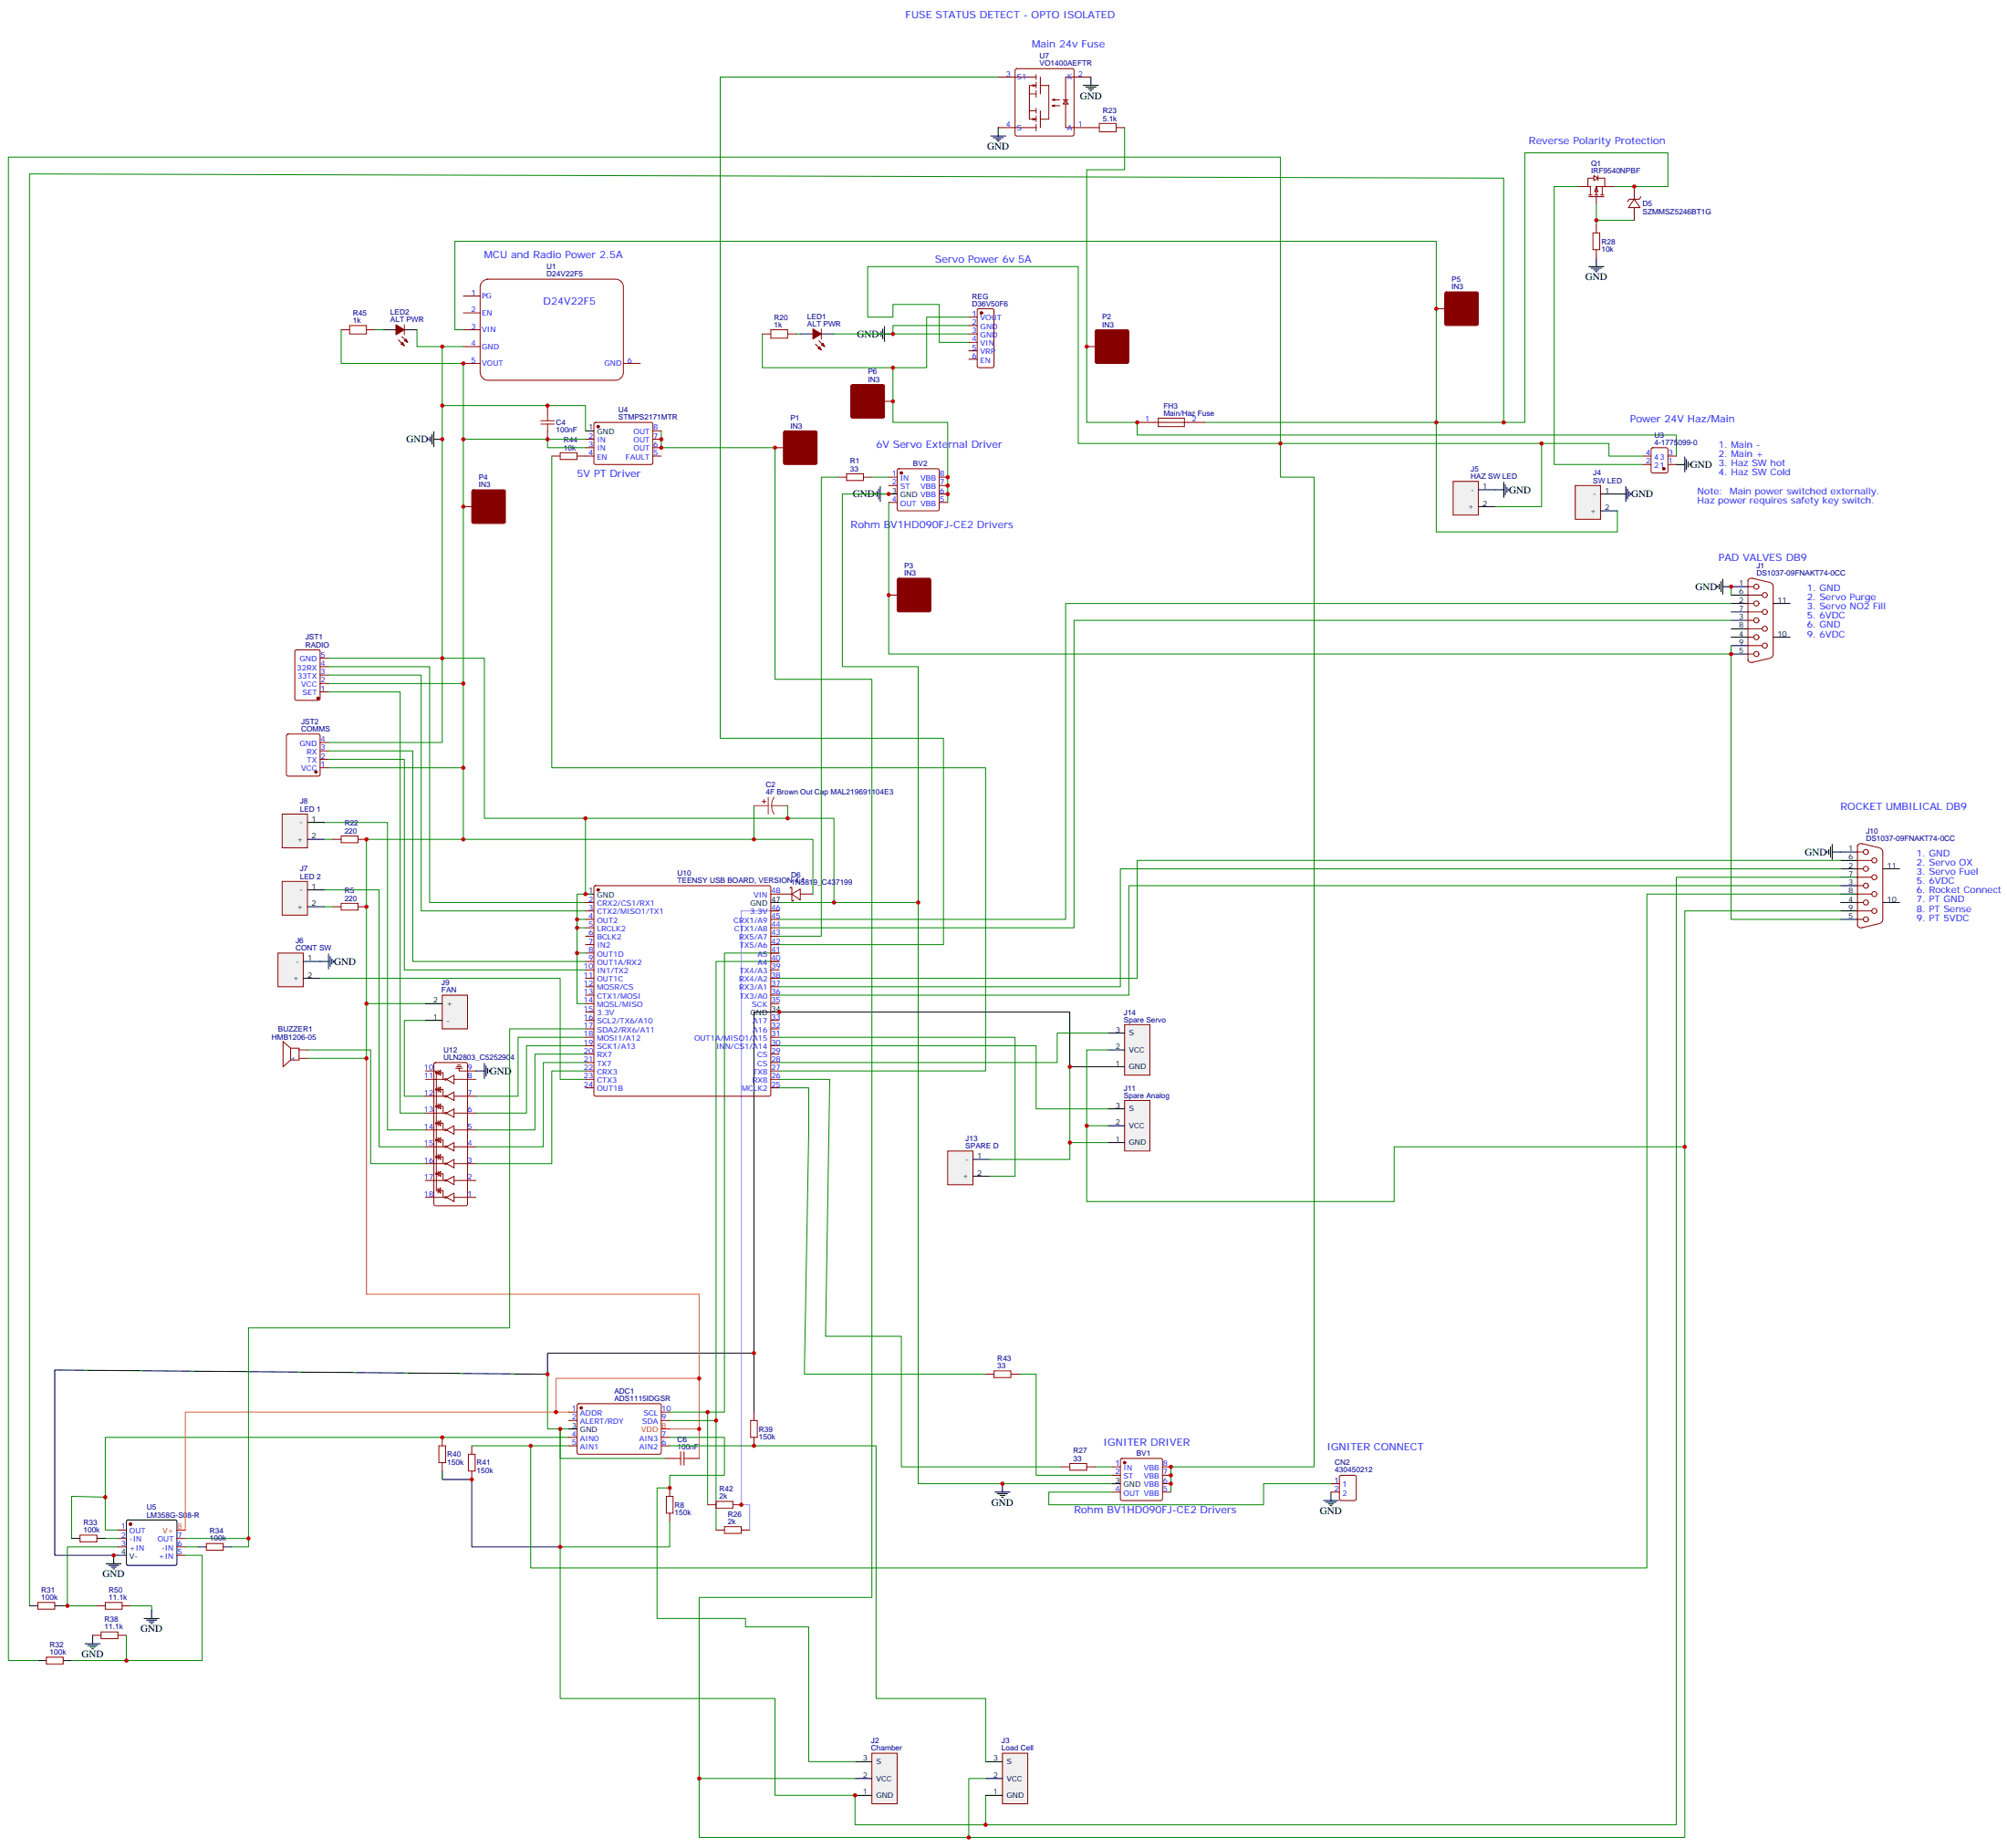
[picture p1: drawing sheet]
<svg xmlns="http://www.w3.org/2000/svg" width="840mm" height="774mm" viewBox="0 0 840 774" stroke-linecap="round" stroke-linejoin="round" font-family="sans-serif">
<g fill="none" stroke="#870000" stroke-width=".38">
<path d="M418 32.3h15.9M425.3 29l.5-.2h23.3l.5 .2 .2 .5v26.8l-.2 .5-.5 .2h-23.3l-.5-.3-.2-.4v-26.8zM431.1 39.3h2.8M432.5 35.5l1.4 .3h-2.8v14.1h2.8l-1.4-.3M433.9 31.2v2.1M433.9 34.4v2.5M433.9 37.9v2.8M433.9 35.8l-1.4 .4M435.7 32.3v7M435.7 35.8h3.5v14.1h-3.5M456.8 32.3h-10.5v21.1h10.5M418 53.4h15.9"/>
<path d="M431.1 46.4h2.8M433.9 45.3v2.1M433.9 48.5v2.5M433.9 52v2.9M433.9 49.9l-1.4 .4M435.7 46.4v7M441.7 43.9l-1.1 .4M441.7 41.5l-1.1 .3M443.8 44.3h-3.2l1.1 .3M443.8 41.8h-3.2l1.1 .4M445.2 41.8h2.1M446.3 41.8l1 1.8h-2.1z"/>
<path d="M684.4 78.1v5.3M684.4 83.4l2.5 3.6h-5zM684.4 87v5.3M687.2 82.4l-.7 1h-4.2l-.7 1.1M370.4 168.1h3.5M476.2 176.9h28.3M485.1 175.2h10.9v3.5h-10.9zM687.9 194.6h3.5M687.9 191h3.5M691.7 187.7l6.1-.2 .6 .4 .1 9.5-.5 .6-5.9 .1-.6-.5-.1-9.4zM698.5 194.6h3.5M698.5 191h3.5"/>
<path d="M194 212.2h3.6M372.2 249.2h3.5M732 249.2h6M732 252.8h2.5M732 245.7h2.5M732 259.8h2.5M732 256.3h6M732 243.2v33.2M733.8 242.2l7.4 1.7M733.9 242.3a1.31 1.31 0 0 0-1.9 1.1M741.3 244l1.1 .8 .2 .9v28.2l-.2 .9-1.1 .8M732 266.9h2.5"/>
<path d="M732 273.9h2.5M732 263.3h6M732 270.4h6M732 276.3a1.41 1.41 0 0 0 1.9 1.1M741.2 275.7l-7.4 1.8M121.7 439l-3.2-2.8v10.6l3.2-2.8M121.7 439v5M121.7 439h3.5v5h-3.5M125.2 439.7h3.6M125.2 443.3h3.6M465.7 614.4h3.5M465.7 617.9h3.5"/>
<path d="M469.4 611l.5-.2h16.2l.5 .2 .2 .5v16.3l-.2 .5-.5 .2h-16.2l-.5-.3-.2-.4v-16.3zM486.8 614.4h3.6M486.8 617.9h3.6M465.7 624.9h3.5M486.8 624.9h3.6M486.8 621.4h3.6M49.4 640.8h3.5M49.4 644.3h3.5M49.4 647.9h3.5M74.1 644.3h3.5M74.1 647.9h3.5M74.1 651.4h3.5"/>
<circle cx="735.5" cy="245.7" r="1.06"/>
<circle cx="735.5" cy="259.8" r="1.06"/>
<circle cx="735.5" cy="252.8" r="1.06"/>
<circle cx="739.1" cy="256.3" r="1.06"/>
<circle cx="739.1" cy="249.2" r="1.06"/>
<circle cx="735.5" cy="266.9" r="1.06"/>
<circle cx="735.5" cy="273.9" r="1.06"/>
<circle cx="739.1" cy="263.3" r="1.06"/>
<circle cx="739.1" cy="270.4" r="1.06"/>
</g>
<g fill="none" stroke="#008700" stroke-width=".38">
<path d="M471 53.4v17.7h-15.9v105.8h21.1v5.3h225.8v8.8M661.5 78.1h-10.6v116.5h37M675.6 78.1h22.9v-14.1h-60v112.9h-8.8v-102.3l-617.4-1.8v599.8M668.5 92.3h15.9M668.5 85.2v8.8M142.9 138.1v14.1h51.1v134.1h-56.4M157 138.1h3.5M174.6 138.1v7.1h19.4M194 138.1h-3.5v-37h411v121.7h75.8v-8.8M319.3 139.9v14.1h54.6v22.9h23v33.5M333.4 139.9h1.7M185.2 145.2v130.5h-47.6"/>
<path d="M504.5 176.9h125.2M536.2 185.7v14.1h14.1v414.6h-59.9v10.5M137.6 279.2h42.3v98.8h65.3M137.6 282.8h38.8v98.7h68.8M137.6 289.8h30v176.4h10.6M194 286.3v35.3h-56.4M137.6 314.5h35.3v88.2h72.3M137.6 318h31.7v88.2h75.9M137.6 311h47.6v-35.3h17.6v67h42.4M315.7 337.4v14.1h-162.2v91.8h-24.7M135.8 344.5h26.5v128.8h15.9M135.8 351.5h3.5"/>
<path d="M135.8 372.7h22.9v107.6h19.5M135.8 379.8h3.5M326.3 378h22.9v-35.3h-104v31.8h-3.5v45.8h3.5M349.2 378h35.3v243.4h81.2M241.7 385.1h3.5M241.7 388.6h3.5M241.7 399.2h3.5M326.3 399.2h-22.9v192.2h-7.1M134.1 409.8h100.5v42.3h10.6M326.3 402.7h-26.4v192.3M128.8 439.7h26.4v47.7h23M153.5 420.3h24.7"/>
<path d="M178.2 427.4h-8.9v31.7h8.9M245.2 438h-24.7v28.2h-21.2M245.2 434.4h-28.2v24.7h-17.7M245.2 448.6h-14.1v38.8h-31.8M245.2 445h-17.7v35.3h-28.2M245.2 441.5h-21.2v31.8h-24.7M326.3 452.1h21.2l-1.8 107.6h31.8v54.7h67M326.3 455.6h12.4v19.4l-1.8 100.6h75.8M229.3 575.6v22.9h8.8M426.9 575.6h7v42.3h31.8M234.6 598.5v12.3h44.1M280.5 591.4h15.8v38.8"/>
<path d="M280.5 595h19.4v45.8M238.1 602h-194v38.8h5.3M280.5 602h22.9v15.9h-22.9v5.3h-5.3v54.7h7M458.6 614.4h7.1M44.1 627.1l-14.1-.4v17.6M280.5 637.3v10.6h-45.9M44.1 644.3h5.3M49.4 647.9h-21.2v24.7h-1.7M28.2 672.6h12.4M54.7 672.6h8.8v1.7"/>
</g>
<g fill="none" stroke="#000" stroke-width=".38">
<path d="M453.7 35.8h6.3M454.7 36.5h4.3M455.8 37.2h2.1M456.5 37.9h.7M456.8 32.3v3.5M665.3 111.7h6.4M666.4 112.4h4.2M667.5 113.1h2.1M668.2 113.8h.7M668.5 108.1v3.6M368.3 139.5v.7M369 138.8v2.1"/>
<path d="M369.7 137.8v4.2M370.4 139.9h3.5M370.4 136.7v6.4M702 194.6h3.6M705.6 191.4v6.3M706.3 192.4v4.3M707 193.5v2.1M707.7 194.2v.7M626.2 205.1h3.5M629.7 202v6.3M630.4 203v4.3M631.1 204.1v2.1"/>
<path d="M631.8 204.8v.7M677.3 206.9h3.6M680.9 203.7v6.4M681.6 204.8v4.2M682.3 205.8v2.2M683 206.6v.7M719.3 245.4v.7M720 244.7v2.1M720.7 243.6v4.2M721.4 245.7h10.6M721.4 242.5v6.4M725 252.8h7"/>
<path d="M725 259.8h7M725 249.2h7M725 256.3h7M742.6 252.8h7.1M725 266.9h7M725 273.9h7M725 263.3h7M725 270.4h7M742.6 266.9h7.1M765.2 356.5v.7M765.9 355.8v2.1M766.6 354.7v4.3"/>
<path d="M767.3 356.8h3.5M767.3 353.7v6.3M137.6 399.5v6.4M134.1 402.7h3.5M138.3 400.6v4.2M139 401.6v2.2M139.7 402.3v.7M199.3 448.6h3.5M202.8 445.4v6.3M203.6 446.4v4.3M204.3 447.5v2.1M205 448.2v.7"/>
<path d="M463.9 446.8h-15.9v-22.9h-132.3v142.8M315.7 591.4v-24.7h-86.4v8.9l-206.4-1.8v77.6h30M185.2 616.1v3.6h12.4v28.2h37M53.2 636.8l.4-.2h19.8l.5 .2 .2 .5v17.6l-.3 .5-.4 .2h-19.8l-.5-.2-.2-.5v-17.6zM465.7 621.4h3.5M44.4 654.9h6.4M45.5 655.6h4.2M46.6 656.3h2.1M47.3 657h.7M47.6 651.4v3.5M60.3 677.9h6.4M61.4 678.6h4.2"/>
<path d="M62.4 679.3h2.2M63.1 680h.8M63.5 674.3v3.6"/>
</g>
<g fill="#870000" stroke="#870000" stroke-width=".38">
<path d="M375.9 242.4l.5-.2h12.7l.5 .2 .2 .5v12.7l-.2 .5-.5 .2h-12.7l-.5-.2-.2-.5v-12.7z"/>
<path d="M197.8 205.3l.5-.2h12.7l.5 .2 .2 .5v12.7l-.3 .5-.4 .3h-12.7l-.5-.3-.2-.5v-12.7z"/>
<path d="M356.5 161.2l.5-.2h12.7l.5 .2 .2 .5v12.7l-.2 .5-.5 .3h-12.7l-.5-.3-.2-.5v-12.7z"/>
<circle cx="471" cy="612.6" r=".53"/>
<circle cx="54.7" cy="638.4" r=".53"/>
<circle cx="696.7" cy="196.3" r=".53"/>
</g>
<path d="M232.8 591.4h-155.2v49.4M238.1 591.4h-5.3v-14.1h60v21.2h-12.3" fill="none" stroke="#f60" stroke-width=".38"/>
<path d="M74.1 640.8h3.5" fill="none" stroke="#f00" stroke-width=".38"/>
<path d="M292.8 598.5v12.3" fill="none" stroke="#f90" stroke-width=".38"/>
<path d="M315.7 337.4h6M321.7 333.9v7.1M323.1 337.4l.3 1.9 .8 1.7M323.1 337.4h6.7M324.2 333.9l-.8 1.7-.3 1.8" fill="none" stroke="#8c2424" stroke-width=".38"/>
<g fill="#8c2424" stroke="#8c2424" stroke-width=".38">
<path d="M320 335v1.4z"/>
<path d="M319.3 335.7h1.4z"/>
</g>
<path d="M326.3 381.5h-15.9v248.7h3.6v10.6" fill="none" stroke="#f0f" stroke-width=".38"/>
<path d="M365.1 734.3h10.6v21.2h-10.6z" fill="#f0f0f0" stroke="#870000" stroke-width=".38"/>
<path d="M358.1 737.8h7M358.1 751.9h7M358.1 744.9h7" fill="none" stroke="#000" stroke-width=".38"/>
<path d="M234.6 598.5v112.9h90v40.5h33.5v12.4h54.6v-12.4M282.2 677.9h30v3.5h26.5v56.4h19.4" fill="none" stroke="#008700" stroke-width=".38"/>
<path d="M659.7 203.4h10.6v14.1h-10.6z" fill="#f0f0f0" stroke="#870000" stroke-width=".38"/>
<path d="M670.3 206.9h7M670.3 214h7" fill="none" stroke="#000" stroke-width=".38"/>
<path d="M608.5 201.6h10.6v14.1h-10.6z" fill="#f0f0f0" stroke="#870000" stroke-width=".38"/>
<path d="M619.1 205.1h7.1M619.1 212.2h7.1" fill="none" stroke="#000" stroke-width=".38"/>
<path d="M116.4 399.2h10.6v14.1h-10.6z" fill="#f0f0f0" stroke="#870000" stroke-width=".38"/>
<path d="M127 402.7h7.1M127 409.8h7.1" fill="none" stroke="#000" stroke-width=".38"/>
<path d="M118.2 369.2h10.6v14.1h-10.6z" fill="#f0f0f0" stroke="#870000" stroke-width=".38"/>
<path d="M128.8 372.7h7M128.8 379.8h7" fill="none" stroke="#000" stroke-width=".38"/>
<path d="M118.2 341h10.6v14.1h-10.6z" fill="#f0f0f0" stroke="#870000" stroke-width=".38"/>
<path d="M128.8 344.5h7M128.8 351.5h7" fill="none" stroke="#000" stroke-width=".38"/>
<path d="M185.2 416.8h10.6v14.1h-10.6z" fill="#f0f0f0" stroke="#870000" stroke-width=".38"/>
<path d="M160.5 138.1h5.3M169.3 138.1h5.3M335.1 139.9h5.3M344 139.9h5.2M178.2 427.4h7M178.2 420.3h7M238.1 598.5h3.6" fill="none" stroke="#000" stroke-width=".38"/>
<g fill="none" stroke="#870000" stroke-width=".38">
<path d="M169.3 136v4.2M344 137.8v4.2M166.9 142.3l2.4 2.5M168.3 140.9l2.4 2.5M341.5 144.1l2.5 2.5M342.9 142.7l2.5 2.5M123.7 272.4l.5-.2h9.1l.7 .4 .1 20-.5 .7h-9.4l-.7-.4v-20zM134.1 279.2h3.5M134.1 275.7h3.5M134.1 289.8h3.5M134.1 286.3h3.5M134.1 282.8h3.5"/>
<path d="M120.2 307.7l.4-.3h12.7l.5 .3 .3 .5v16.2l-.3 .5-.5 .2h-12.7l-.4-.2-.3-.5v-16.2zM134.1 318h3.5M134.1 314.5h3.5M134.1 311h3.5M134.1 321.6h3.5M326.3 374.5h5.3M330.9 372v-.3h.7v5.6h.7v-.4M331.6 374.5l3.5-2.1v4.5zM335.1 374.5h5.3M178.2 448.6h4.5v50.1h2.9v2.8M178.2 452.1h8.1M178.2 459.1h8.1"/>
<path d="M181.9 445.2l.5-.2h12.7l.6 .5 .1 58.8-.7 .7h-12.7l-.7-.7v-58.6zM182.7 449.3h2.9v2.8M182.7 456.3h2.9v2.8M183.4 449.3l1.1-1.1v2.1zM183.4 456.3l1.1-1v2.1zM183.4 448.2v2.1M183.4 455.3v2.1M187 452.1l3.1-1.8v3.5zM187 459.1l3.1-1.7v3.5zM190.1 452.1h9.2M190.1 459.1h9.2M190.9 447.5h2.8"/>
<path d="M191.2 446.8h2.1M191.6 446.1h1.4M192.3 447.5v1.1h7M178.2 473.3h8.1M178.2 466.2h8.1M182.7 463.4h2.9v2.8M182.7 470.4h2.9v2.9M182.7 477.5h2.9v2.8M183.4 463.4l1.1-1.1v2.1zM183.4 470.4l1.1-1v2.1zM183.4 477.5l1.1-1.1v2.1zM183.4 462.3v2.1"/>
<path d="M183.4 469.4v2.1M183.4 476.4v2.1M187 466.2l3.1-1.8v3.6zM187 473.3l3.1-1.8v3.5zM190.1 473.3h9.2M190.1 466.2h9.2M178.2 494.4h8.1M178.2 487.4h8.1M178.2 480.3h8.1M182.7 484.5h2.9v2.9M182.7 491.6h2.9v2.8M183.4 484.5l1.1-1v2.1z"/>
<path d="M183.4 491.6l1.1-1.1v2.2zM183.4 498.7l1.1-1.1v2.1zM183.4 483.5v2.1M183.4 490.5v2.2M183.4 497.6v2.1M187 494.4l3.1-1.7v3.5zM187 480.3l3.1-1.8v3.6zM187 487.4l3.1-1.8v3.5zM190.1 494.4h9.2M190.1 487.4h9.2M190.1 480.3h9.2M178.2 501.5h8.1"/>
<path d="M187 501.5l3.1-1.8v3.5zM190.1 501.5h9.2M238.1 591.4h3.6M238.1 595h3.6M241.9 588.1l.5-.2 34.1 .1 .4 .6v20l-.7 .5-34.1-.1-.4-.6v-19.8zM276.9 591.4h3.6M276.9 595h3.6M238.1 602h3.6M238.1 605.5h3.6M276.9 602h3.6M276.9 605.5h3.6"/>
<circle cx="182.7" cy="449.3" r=".35"/>
<circle cx="182.7" cy="456.3" r=".35"/>
<circle cx="186.6" cy="459.1" r=".35"/>
<circle cx="186.6" cy="452.1" r=".35"/>
<circle cx="182.7" cy="477.5" r=".35"/>
<circle cx="182.7" cy="463.4" r=".35"/>
<circle cx="182.7" cy="470.4" r=".35"/>
<circle cx="186.6" cy="466.2" r=".35"/>
<circle cx="186.6" cy="473.3" r=".35"/>
<circle cx="182.7" cy="484.5" r=".35"/>
<circle cx="182.7" cy="491.6" r=".35"/>
<circle cx="186.6" cy="480.3" r=".35"/>
<circle cx="186.6" cy="494.4" r=".35"/>
<circle cx="186.6" cy="487.4" r=".35"/>
<circle cx="186.6" cy="501.5" r=".35"/>
</g>
<g fill="#870000" stroke="#870000" stroke-width=".38">
<path d="M165.8 136l3.5 2.1-3.5 2.1z"/>
<path d="M170 142l.7 1.4-1.4-.7z"/>
<path d="M167.9 144.1l.7-.7 .7 1.4z"/>
<path d="M340.4 137.8l3.6 2.1-3.6 2.1z"/>
<path d="M344 144.5l.7-.7 .7 1.4z"/>
<path d="M342.5 145.9l.8-.7 .7 1.4z"/>
<circle cx="132.3" cy="323.3" r=".53"/>
<circle cx="133.2" cy="292.5" r=".53"/>
<circle cx="243.4" cy="589.7" r=".53"/>
</g>
<path d="M153.5 443.3v98.7h139.3v35.3" fill="none" stroke="#f60" stroke-width=".38"/>
<path d="M276.9 598.5h3.6" fill="none" stroke="#f00" stroke-width=".38"/>
<path d="M668.5 78.1l.7 2.2h-1.4z" fill="#fff" stroke="#870000" stroke-width=".38"/>
<g fill="none" stroke="#870000" stroke-width=".38">
<path d="M456.8 53.4h3.6M467.4 53.4h3.6M661.5 78.1h3.5M667.5 73.6l1.7 1-1.7 1.1zM667.5 74.6h-2.5v3.5h1v3.6M669.2 74.6h2.8v3.5M669.2 73.6v2.1M671 78.1v3.6M672 78.1h-3.5v3.6M672 78.1h3.6M665.3 82.4h6.4M665.3 81.7h1.4"/>
<path d="M667.8 81.7h1.4M668.5 82.4v2.8M668.5 94v3.5M670.3 81.7h1.4M668.5 104.6v3.5M142.9 138.1h3.5M153.5 138.1h3.5M319.3 139.9h3.5M329.8 139.9h3.6M351 199.8h3.5M361.6 199.8h3.5M372.2 199.8h3.5"/>
<path d="M375.9 196.5l.5-.2h16.2l.5 .2 .2 .5v16.3l-.2 .5-.5 .2h-16.2l-.5-.3-.2-.4v-16.3zM393.3 199.8h3.6M372.2 203.4h3.5M372.2 210.4h3.5M393.3 203.4h3.6M393.3 210.4h3.6M393.3 206.9h3.6M139.3 351.5h3.6M149.9 351.5h3.6M777.9 356.8h2.4M777.9 354.4v33.1M779.6 353.3l7.4 1.8"/>
<path d="M779.8 353.4a1.31 1.31 0 0 0-1.9 1.1M787.2 355.1l1 .9 .3 .8v28.3l-.3 .8-1 .9M139.3 379.8h3.6M149.9 379.8h3.6M245.2 378h3.5M248.9 371.2l.5-.3h72.7l.5 .3 .2 .5v86.7l-.2 .5-.5 .2h-72.7l-.5-.2-.2-.5v-86.7zM322.8 374.5h3.5M777.9 378h2.4M777.9 374.5h6M777.9 363.9h2.4M777.9 370.9h2.4M777.9 360.4h6"/>
<path d="M777.9 367.4h6M245.2 381.5h3.5M245.2 385.1h3.5M245.2 388.6h3.5M245.2 392.1h3.5M245.2 395.6h3.5M245.2 399.2h3.5M322.8 381.5h3.5M322.8 385.1h3.5M322.8 388.6h3.5M322.8 392.1h3.5M322.8 395.6h3.5"/>
<path d="M322.8 399.2h3.5M777.9 381.5h6M777.9 385.1h2.4M777.9 387.4a1.41 1.41 0 0 0 1.9 1.1M787 386.8l-7.4 1.8M245.2 402.7h3.5M245.2 406.2h3.5M245.2 409.8h3.5M245.2 413.3h3.5M245.2 416.8h3.5M322.8 402.7h3.5M322.8 406.2h3.5"/>
<path d="M322.8 409.8h3.5M322.8 413.3h3.5M322.8 416.8h3.5M245.2 420.3h3.5M245.2 423.9h3.5M245.2 427.4h3.5M245.2 430.9h3.5M245.2 434.4h3.5M245.2 438h3.5M322.8 420.3h3.5M322.8 427.4h3.5M322.8 430.9h3.5"/>
<path d="M322.8 434.4h3.5M322.8 438h3.5M245.2 441.5h3.5M245.2 445h3.5M245.2 448.6h3.5M245.2 452.1h3.5M245.2 455.6h3.5M322.8 441.5h3.5M322.8 445h3.5M322.8 448.6h3.5M322.8 452.1h3.5M322.8 455.6h3.5"/>
<path d="M412.7 575.6h3.6M423.3 575.6h3.6M315.7 591.4v3.6M185.2 602v3.5M185.2 612.6v3.5M197.6 605.5v3.6M197.6 616.1v3.6M278.7 610.8h3.5M289.3 610.8h3.5M315.7 602v3.5M444.5 614.4h3.5M455.1 614.4h3.5"/>
<path d="M561.2 618.1l6.1-.2 .6 .4 .1 9.5-.5 .6-5.9 .1-.6-.5-.1-9.4zM280.5 623.2v3.5M280.5 633.8v3.5M296.3 630.2h3.6M306.9 630.2h3.5M557.4 621.4h3.5M557.4 624.9h3.5M33.5 642.9h7.1v2.9h-7.1zM299.9 640.8h3.5M310.4 640.8h3.6M15.9 671.2h7v2.8h-7zM40.6 672.6h3.5"/>
<path d="M51.2 672.6h3.5"/>
<circle cx="781.4" cy="356.8" r="1.06"/>
<circle cx="781.4" cy="370.9" r="1.06"/>
<circle cx="781.4" cy="378" r="1.06"/>
<circle cx="781.4" cy="363.9" r="1.06"/>
<circle cx="784.9" cy="374.5" r="1.06"/>
<circle cx="784.9" cy="367.4" r="1.06"/>
<circle cx="784.9" cy="360.4" r="1.06"/>
<circle cx="781.4" cy="385.1" r="1.06"/>
<circle cx="784.9" cy="381.5" r="1.06"/>
</g>
<g fill="#870000" stroke="#870000" stroke-width=".38">
<circle cx="250.5" cy="372.7" r=".53"/>
<circle cx="377.5" cy="198.1" r=".53"/>
</g>
<g fill="none" stroke="#000" stroke-width=".38">
<path d="M414.9 57h6.3M415.9 57.7h4.3M417 58.4h2.1M417.7 59.1h.7M418 53.4v3.6M179.6 183.6v.7M180.3 182.9v2.1M181 181.9v4.2M181.7 184h3.5M181.7 180.8v6.3M372.2 206.9h3.5M770.8 356.8h7.1"/>
<path d="M245.2 374.5h3.5M322.8 378h3.5M770.8 374.5h7.1M770.8 378h7.1M770.8 363.9h7.1M770.8 370.9h7.1M770.8 360.4h7.1M770.8 367.4h7.1M788.5 378h7M788.5 363.9h7M770.8 385.1h7.1M770.8 381.5h7.1"/>
<path d="M322.8 423.9h3.5M416.6 624.9h6.4M417.7 625.7h4.2M418.7 626.4h2.2M419.5 627.1h.7M419.8 621.4v3.5M554.2 628.5h6.4M555.3 629.2h4.2M556.3 629.9h2.1M557 630.6h.7M557.4 624.9v3.6M30 644.3h3.5"/>
<path d="M40.6 644.3h3.5M12.3 672.6h3.6M22.9 672.6h3.6"/>
</g>
<path d="M349.2 139.9h24.7M405.7 143.4h-12.4v-15.9h-19.4v5.3h-10.5v-21.1h88.2v74h222.2v5.3h14.1M365.1 199.8h7.1M645.6 185.7v26.5h-19.4M194 321.6v29.9M329.8 337.4v5.3M315.7 351.5h24.7v23M557.4 621.4h-28.2v8.8h-90v-5.3h26.5" fill="none" stroke="#008700" stroke-width=".38"/>
<g fill="none" stroke="#a10000" stroke-width=".38">
<path d="M460.4 51.7h7v3.5h-7zM667.1 97.5h2.8v7.1h-2.8zM146.4 136.3h7.1v3.6h-7.1zM322.8 138.1h7v3.5h-7zM354.5 198.4h7.1v2.9h-7.1zM142.9 350.1h7v2.9h-7zM142.9 378.4h7v2.8h-7zM416.3 574.1h7v2.9h-7zM314.3 595h2.8v7h-2.8zM183.8 605.5h2.8v7.1h-2.8zM196.1 609.1h2.9v7h-2.9zM282.2 610.8h2.8"/>
<path d="M285 608v5.7M286.5 610.8h2.8M286.5 608v5.7M448 613h7.1v2.8h-7.1zM279 626.7h2.9v7.1h-2.9zM299.9 628.8h7v2.8h-7zM303.4 639.4h7v2.8h-7zM44.1 671.2h7.1v2.8h-7.1z"/>
</g>
<path d="M419.8 734.3h10.6v21.2h-10.6z" fill="#f0f0f0" stroke="#870000" stroke-width=".38"/>
<g fill="none" stroke="#000" stroke-width=".38">
<path d="M245.2 180.4h3.5M366.5 206.6v.7M367.2 205.8v2.2M367.9 204.8v4.2M368.7 206.9h3.5M368.7 203.7v6.4M82.9 647.9h3.5M93.5 647.9h3.5M15.9 695.5h3.5M26.5 695.5h3.5M35.6 688.4h6.4M36.7 689.2h4.2"/>
<path d="M37.7 689.9h2.2M38.5 690.6h.7M38.8 684.9v3.5M412.7 737.8h7.1M412.7 751.9h7.1M412.7 744.9h7.1"/>
</g>
<g fill="none" stroke="#008700" stroke-width=".38">
<path d="M418 32.3h-116.4v276.9h93.5v86.4h-68.8M185.2 169.9h60v10.5M194 184h51.2M229.3 184v3.5h15.9M231.1 191v130.6h181.6v127h-86.4M276.9 180.4v7.1h47.7v97h40.5v384.5h-72.3v75.9h65.3M351 199.8h-7v192.3h-17.7M536.2 185.7v-119.9h-532.7v629.7h12.4M372.2 210.4v63.5h352.8v-3.5M372.2 206.9h-19.4v72.3h31.7v98.8M725 252.8h-278.7v132.3h-120M725 259.8h-275.2v128.8h-123.5"/>
<path d="M725 245.7v3.5M725 273.9v111.2h45.8M770.8 374.5h-81.1v282.2h-467.5v-51.2M770.8 367.4h-68.8v396.9h-289.3M770.8 363.9h-301.6v49.4h-142.9M770.8 370.9h-298.1v45.9h-146.4M770.8 360.4h-294.6v49.4h-149.9M770.8 381.5h-65.2v388.1h-299.9M245.2 430.9h-31.8v125.3h-109.3v88.1M197.6 605.5h40.5M280.5 605.5h86.4v105.9h45.8v26.4M77.6 651.4h7.1v44.1h-54.7"/>
<path d="M77.6 644.3h26.5v3.6h-7.1M77.6 647.9h5.3M52.9 684.9v10.6M292.8 744.9v24.7h112.9v-24.7h7"/>
</g>
<g fill="none" stroke="#870000" stroke-width=".38">
<path d="M601.5 129.3h3.5M455.1 145.2h3.5M229.3 169.9v3.5M248.9 177.1l.5-.2h23.3l.5 .2 .2 .5-.1 16.5-.6 .5-23.6-.1-.4-.6v-16.3zM229.3 180.4v3.6M231.1 191h3.5M241.7 191h7M245.2 184h3.5M245.2 187.5h3.5M273.4 184h3.5M273.4 187.5h3.5M273.4 191h3.5"/>
<path d="M273.4 180.4h3.5M324.6 187.5h3.5M86.4 646.5h7.1v2.8h-7.1zM19.4 694.1h7.1v2.8h-7.1zM38.8 684.9h3.5M49.4 684.9h3.5"/>
</g>
<g fill="#870000" stroke="#870000" stroke-width=".38">
<path d="M328.3 180.7l.5-.3h12.7l.5 .3 .2 .5v12.7l-.2 .5-.5 .2h-12.7l-.5-.3-.2-.4v-12.7z"/>
<path d="M458.8 138.3l.5-.2h12.7l.5 .2 .2 .5v12.7l-.2 .5-.5 .2h-12.7l-.5-.2-.2-.5v-12.7z"/>
<path d="M605.2 122.4l.5-.2h12.7l.5 .2 .2 .5v12.7l-.2 .5-.5 .2h-12.7l-.5-.2-.2-.5v-12.7z"/>
<circle cx="250.5" cy="178.7" r=".53"/>
</g>
<path d="M226.5 177.6h5.6M226.5 176.2h5.6M229.3 173.4v2.8M229.3 177.6v2.8M234.6 189.6h7.1v2.8h-7.1zM42.3 683.5h7.1v2.8h-7.1z" fill="none" stroke="#a10000" stroke-width=".38"/>
<path d="M396.9 482.1h10.6v14.1h-10.6z" fill="#f0f0f0" stroke="#870000" stroke-width=".38"/>
<path d="M407.5 485.6h7M407.5 492.7h7" fill="none" stroke="#000" stroke-width=".38"/>
<path d="M471 429.2h10.5v21.1h-10.5z" fill="#f0f0f0" stroke="#870000" stroke-width=".38"/>
<path d="M463.9 439.7h7.1M463.9 432.7h7.1M463.9 446.8h7.1" fill="none" stroke="#000" stroke-width=".38"/>
<path d="M471 460.9h10.5v21.2h-10.5z" fill="#f0f0f0" stroke="#870000" stroke-width=".38"/>
<path d="M463.9 478.5h7.1M463.9 471.5h7.1M463.9 464.4h7.1" fill="none" stroke="#000" stroke-width=".38"/>
<path d="M405.7 132.8h-17.6v21.2h-14.2M405.7 136.3h-31.8v3.6h31.8M326.3 438h107.6v26.4h30M326.3 434.4h98.8v58.3h-10.6M463.9 432.7h-21.2v12.3h-116.4M463.9 439.7h-8.8v31.8M448 446.8v31.7h15.9M448 478.5v7.1h-33.5M463.9 471.5h-8.8v31.7h128.7v-22.9h121.8" fill="none" stroke="#008700" stroke-width=".38"/>
<path d="M405.7 132.8h3.5M405.7 136.3h3.5M405.7 139.9h3.5M409.5 129.5l6.1-.2 .6 .4 .1 23.6-.5 .6-5.9 .1-.6-.5-.1-23.5zM405.7 143.4h3.5M405.7 146.9h3.5M405.7 150.5h3.5" fill="none" stroke="#870000" stroke-width=".38"/>
<circle cx="411" cy="131.1" r=".53" fill="#870000" stroke="#870000" stroke-width=".38"/>
<path d="M201.9 118.1l1.1-.8 1.3-.4h53.6a3.2 3.2 0 0 1 3.2 3.2v36a3.4 3.4 0 0 1-3.2 3.2h-53.6a3.4 3.4 0 0 1-3.2-3.2v-36z" fill="#fff" stroke="#870000" stroke-width=".38"/>
<path d="M194 124h7.1M194 131.1h7.1M194 138.1h7.1M194 145.2h7.1M194 152.2h7.1M261.1 152.2h7" fill="none" stroke="#870000" stroke-width=".38"/>
<g fill="#c00">
<circle cx="194" cy="286.3" r=".88"/>
<circle cx="47.6" cy="651.4" r=".88"/>
<circle cx="292.8" cy="598.5" r=".88"/>
<circle cx="28.2" cy="672.6" r=".88"/>
<circle cx="44.1" cy="627.1" r=".88"/>
<circle cx="185.2" cy="145.2" r=".88"/>
<circle cx="185.2" cy="275.7" r=".88"/>
<circle cx="299.9" cy="595" r=".88"/>
<circle cx="296.3" cy="591.4" r=".88"/>
<circle cx="153.5" cy="443.3" r=".88"/>
<circle cx="292.8" cy="577.3" r=".88"/>
<circle cx="315.7" cy="566.7" r=".88"/>
<circle cx="229.3" cy="575.6" r=".88"/>
<circle cx="194" cy="212.2" r=".88"/>
<circle cx="232.8" cy="591.4" r=".88"/>
<circle cx="241.7" cy="385.1" r=".88"/>
<circle cx="241.7" cy="388.6" r=".88"/>
<circle cx="241.7" cy="399.2" r=".88"/>
<circle cx="490.4" cy="614.4" r=".88"/>
<circle cx="490.4" cy="617.9" r=".88"/>
<circle cx="490.4" cy="621.4" r=".88"/>
<circle cx="601.5" cy="176.9" r=".88"/>
<circle cx="668.5" cy="92.3" r=".88"/>
<circle cx="684.4" cy="78.1" r=".88"/>
<circle cx="629.7" cy="176.9" r=".88"/>
<circle cx="245.2" cy="342.7" r=".88"/>
<circle cx="245.2" cy="374.5" r=".88"/>
<circle cx="185.2" cy="602" r=".88"/>
<circle cx="310.4" cy="630.2" r=".88"/>
<circle cx="153.5" cy="379.8" r=".88"/>
<circle cx="153.5" cy="420.3" r=".88"/>
<circle cx="153.5" cy="351.5" r=".88"/>
<circle cx="315.7" cy="351.5" r=".88"/>
<circle cx="194" cy="321.6" r=".88"/>
<circle cx="194" cy="351.5" r=".88"/>
<circle cx="185.2" cy="184" r=".88"/>
<circle cx="329.8" cy="342.7" r=".88"/>
<circle cx="476.3" cy="176.9" r=".88"/>
<circle cx="645.6" cy="185.7" r=".88"/>
<circle cx="373.9" cy="139.9" r=".88"/>
<circle cx="536.2" cy="185.7" r=".88"/>
<circle cx="197.6" cy="619.7" r=".88"/>
<circle cx="419.8" cy="621.4" r=".88"/>
<circle cx="349.3" cy="378" r=".88"/>
<circle cx="358.1" cy="751.9" r=".88"/>
<circle cx="292.8" cy="744.9" r=".88"/>
<circle cx="234.6" cy="598.5" r=".88"/>
<circle cx="234.6" cy="647.9" r=".88"/>
<circle cx="280.5" cy="623.2" r=".88"/>
<circle cx="222.3" cy="605.5" r=".88"/>
<circle cx="412.8" cy="764.3" r=".88"/>
<circle cx="405.7" cy="769.6" r=".88"/>
<circle cx="396.9" cy="199.8" r=".88"/>
<circle cx="396.9" cy="203.4" r=".88"/>
<circle cx="396.9" cy="206.9" r=".88"/>
<circle cx="194" cy="184" r=".88"/>
<circle cx="229.3" cy="184" r=".88"/>
<circle cx="276.9" cy="187.5" r=".88"/>
<circle cx="276.9" cy="184" r=".88"/>
<circle cx="725" cy="273.9" r=".88"/>
<circle cx="372.2" cy="206.9" r=".88"/>
<circle cx="384.5" cy="378" r=".88"/>
<circle cx="725" cy="245.7" r=".88"/>
<circle cx="52.9" cy="695.5" r=".88"/>
<circle cx="104.1" cy="644.3" r=".88"/>
<circle cx="373.9" cy="168.1" r=".88"/>
<circle cx="372.2" cy="249.2" r=".88"/>
<circle cx="324.6" cy="187.5" r=".88"/>
<circle cx="455.1" cy="145.2" r=".88"/>
<circle cx="601.5" cy="129.3" r=".88"/>
<circle cx="185.2" cy="169.9" r=".88"/>
<circle cx="229.3" cy="169.9" r=".88"/>
<circle cx="315.7" cy="605.5" r=".88"/>
<circle cx="705.6" cy="480.3" r=".88"/>
<circle cx="455.1" cy="471.5" r=".88"/>
<circle cx="326.3" cy="423.9" r=".88"/>
<circle cx="448" cy="446.8" r=".88"/>
<circle cx="448" cy="478.5" r=".88"/>
<circle cx="373.9" cy="154" r=".88"/>
<circle cx="194" cy="152.2" r=".88"/>
</g>
<g font-size="4.2" fill="#00f">
<text x="379.2" y="7.6">FUSE STATUS DETECT - OPTO ISOLATED</text>
<text x="432.2" y="19.9">Main 24v Fuse</text>
<text x="640.3" y="60.5">Reverse Polarity Protection</text>
<text x="202.8" y="108.1">MCU and Radio Power 2.5A</text>
<text x="391.6" y="109.9">Servo Power 6v 5A</text>
<text x="227.5" y="127.5">D24V22F5</text>
<text x="682.6" y="176.9">Power 24V Haz/Main</text>
<text x="366.9" y="187.5">6V Servo External Driver</text>
<text x="241.7" y="199.8">5V PT Driver</text>
<text x="356.3" y="221">Rohm BV1HD090FJ-CE2 Drivers</text>
<text x="719.7" y="235.1">PAD VALVES DB9</text>
<text x="770.8" y="339.2">ROCKET UMBILICAL DB9</text>
<text x="462.1" y="605.5">IGNITER DRIVER</text>
<text x="555.6" y="607.3">IGNITER CONNECT</text>
<text x="449.8" y="633.8">Rohm BV1HD090FJ-CE2 Drivers</text>
</g>
<g font-size="4.2">
<text x="452.3" y="41.5">GND</text>
<text x="413.5" y="62.6">GND</text>
<text x="663.9" y="117.3">GND</text>
<text x="359" y="141.3">GND</text>
<text x="170.2" y="185.4">GND</text>
<text x="707.8" y="196">GND 3. Haz SW hot</text>
<text x="357.2" y="208.4">GND</text>
<text x="632" y="206.6">GND</text>
<text x="683.2" y="208.3">GND</text>
<text x="710" y="247.2">GND</text>
<text x="755.8" y="358.2">GND</text>
<text x="139.9" y="404.1">GND</text>
<text x="205.1" y="450">GND</text>
<text x="415.2" y="630.6">GND</text>
<text x="552.8" y="634.1">GND</text>
<text x="43" y="660.6">GND</text>
<text x="58.9" y="683.5">GND</text>
<text x="34.2" y="694.1">GND</text>
</g>
<g font-size="3.9" fill="#00f">
<text x="719.7" y="187.5">1. Main -</text>
<text x="719.7" y="191.4">2. Main +</text>
<text x="719.7" y="199.1">4. Haz SW Cold</text>
<text x="710.8" y="206.9">Note:</text>
<text x="724.4" y="206.9">Main power switched externally.</text>
<text x="710.8" y="210.8">Haz power requires safety key switch.</text>
<text x="756.7" y="247.5">1. GND</text>
<text x="756.7" y="251.4">2. Servo Purge</text>
<text x="756.7" y="255.2">3. Servo NO2 Fill</text>
<text x="756.7" y="259.1">5. 6VDC</text>
<text x="756.7" y="263">6. GND</text>
<text x="756.7" y="266.9">9. 6VDC</text>
<text x="802.6" y="358.6">1. GND</text>
<text x="802.6" y="362.5">2. Servo OX</text>
<text x="802.6" y="366.4">3. Servo Fuel</text>
<text x="802.6" y="370.2">5. 6VDC</text>
<text x="802.6" y="374.1">6. Rocket Connect</text>
<text x="802.6" y="378">7. PT GND</text>
<text x="802.6" y="381.9">8. PT Sense</text>
<text x="802.6" y="385.8">9. PT 5VDC</text>
</g>
<g font-size="3.2" fill="#000080">
<text x="435.3" y="27.7">VO1400AEFTR</text>
<text x="435.3" y="24.6">U7</text>
<text x="461.8" y="47.4">R23</text>
<text x="461.8" y="50.6">5.1k</text>
<text x="666.3" y="69.4">Q1</text>
<text x="666.3" y="72.5">IRF9540NPBF</text>
<text x="687.9" y="89.6">SZMMSZ5246BT1G</text>
<text x="687.9" y="86.4">D5</text>
<text x="670.6" y="105.4">10k</text>
<text x="670.6" y="102.2">R28</text>
<text x="229" y="112.8">U1</text>
<text x="229" y="115.9">D24V22F5</text>
<text x="607.9" y="117.9">P5</text>
<text x="407.1" y="125.1">REG</text>
<text x="607.9" y="121.2">IN3</text>
<text x="163.5" y="131.8">LED2</text>
<text x="407.1" y="128.2">D36V50F6</text>
<text x="147.8" y="135.3">1k</text>
<text x="147.8" y="132.2">R45</text>
<text x="163.5" y="134.9">ALT PWR</text>
<text x="324.2" y="137.1">1k</text>
<text x="324.2" y="134">R20</text>
<text x="338.1" y="136.7">ALT PWR</text>
<text x="338.1" y="133.5">LED1</text>
<text x="461.5" y="137.1">IN3</text>
<text x="461.5" y="133.8">P2</text>
<text x="363.5" y="160">IN3</text>
<text x="363.5" y="156.7">P6</text>
<text x="258.9" y="172.7">U4</text>
<text x="487.3" y="171">FH3</text>
<text x="232.8" y="178">C4</text>
<text x="258.9" y="175.9">STMPS2171MTR</text>
<text x="331" y="179.4">IN3</text>
<text x="331" y="176.1">P1</text>
<text x="487.3" y="174.1">Main/Haz Fuse</text>
<text x="232.8" y="181.2">100nF</text>
<text x="236" y="185.5">R44</text>
<text x="692.9" y="183.3">U3</text>
<text x="236" y="188.6">10k</text>
<text x="692.9" y="186.4">4-1775099-0</text>
<text x="356" y="197.4">33</text>
<text x="356" y="194.2">R1</text>
<text x="382.4" y="195.1">BV2</text>
<text x="616" y="197.4">J5</text>
<text x="200.5" y="201">P4</text>
<text x="616" y="200.6">HAZ SW LED</text>
<text x="667.1" y="202.3">SW LED</text>
<text x="667.1" y="199.1">J4</text>
<text x="200.5" y="204.1">IN3</text>
<text x="378.6" y="237.9">P3</text>
<text x="735.6" y="237.9">J1</text>
<text x="378.6" y="241.1">IN3</text>
<text x="735.6" y="241.1">DS1037-09FNAKT74-0CC</text>
<text x="127.9" y="267.9">JST1</text>
<text x="127.9" y="271.1">RADIO</text>
<text x="126.1" y="303.2">JST2</text>
<text x="126.1" y="306.4">COMMS</text>
<text x="320.7" y="329.8">C2</text>
<text x="320.7" y="332.8">4F Brown Out Cap MAL219691104E3</text>
<text x="125.6" y="339.9">LED 1</text>
<text x="125.6" y="336.7">J8</text>
<text x="144.3" y="345.7">R22</text>
<text x="144.3" y="349.1">220</text>
<text x="781.4" y="352.2">DS1037-09FNAKT74-0CC</text>
<text x="781.4" y="349.1">J10</text>
<text x="125.6" y="364.9">J7</text>
<text x="125.6" y="368.1">LED 2</text>
<text x="283.6" y="369.8">TEENSY USB BOARD, VERSION 4.1</text>
<text x="283.6" y="366.8">U10</text>
<text x="331.3" y="370.6">1N5819_C437199</text>
<text x="331.3" y="367.4">D6</text>
<text x="144.3" y="377.3">220</text>
<text x="144.3" y="373.9">R5</text>
<text x="123.8" y="394.9">J6</text>
<text x="123.8" y="398.1">CONT SW</text>
<text x="184.9" y="412.7">J9</text>
<text x="184.9" y="415.7">FAN</text>
<text x="470.6" y="425">J14</text>
<text x="116.5" y="432">BUZZER1</text>
<text x="470.6" y="428.1">Spare Servo</text>
<text x="113.8" y="435.6">HMB1206-05</text>
<text x="185.7" y="444">ULN2803_C5252904</text>
<text x="185.7" y="440.8">U12</text>
<text x="470.6" y="459.8">Spare Analog</text>
<text x="470.6" y="456.8">J11</text>
<text x="404.3" y="477.8">J13</text>
<text x="404.3" y="481">SPARE D</text>
<text x="417.7" y="569.9">R43</text>
<text x="417.7" y="573.1">33</text>
<text x="257.3" y="586.8">ADS1115IDGSR</text>
<text x="257.3" y="583.7">ADC1</text>
<text x="317.9" y="599.6">R39</text>
<text x="283.6" y="603.9">C6</text>
<text x="317.9" y="602.8">150k</text>
<text x="187.3" y="610.2">R40</text>
<text x="283.6" y="607">100nF</text>
<text x="449.4" y="611.9">33</text>
<text x="449.4" y="608.7">R27</text>
<text x="475.9" y="609.6">BV1</text>
<text x="187.3" y="613.4">150k</text>
<text x="199.7" y="616.9">150k</text>
<text x="199.7" y="613.7">R41</text>
<text x="559" y="616.5">430450212</text>
<text x="559" y="613.4">CN2</text>
<text x="301.3" y="627.8">2k</text>
<text x="301.3" y="624.6">R42</text>
<text x="61.4" y="635.5">LM358G-S08-R</text>
<text x="61.4" y="632.4">U5</text>
<text x="282.6" y="634.5">150k</text>
<text x="282.6" y="631.4">R8</text>
<text x="304.8" y="635.2">R26</text>
<text x="34.9" y="641.9">100k</text>
<text x="34.9" y="638.7">R33</text>
<text x="304.8" y="638.4">2k</text>
<text x="87.9" y="645.4">100k</text>
<text x="87.9" y="642.2">R34</text>
<text x="17.3" y="670.1">100k</text>
<text x="17.3" y="666.9">R31</text>
<text x="45.5" y="670.1">11.1k</text>
<text x="45.5" y="666.9">R50</text>
<text x="43.8" y="682.4">11.1k</text>
<text x="43.8" y="679.3">R38</text>
<text x="20.8" y="689.9">R32</text>
<text x="20.8" y="693">100k</text>
<text x="364.8" y="730.2">J2</text>
<text x="419.5" y="730.2">J3</text>
<text x="364.8" y="733.2">Chamber</text>
<text x="419.5" y="733.2">Load Cell</text>
</g>
<g font-size="3.2" fill="#00f">
<text x="421.3" y="31.9">3</text>
<text x="425.8" y="33.3">S1</text>
<text x="446.9" y="33.3">K</text>
<text x="451.6" y="31.9">2</text>
<text x="421.3" y="53.1">4</text>
<text x="451.6" y="53.1">1</text>
<text x="425.8" y="54.5">S</text>
<text x="446.9" y="54.5">A</text>
<text x="197.3" y="123.6">1</text>
<text x="201.8" y="125.1">PG</text>
<text x="197.3" y="130.7">2</text>
<text x="197.3" y="137.8">3</text>
<text x="201.8" y="132.1">EN</text>
<text x="407" y="132.5">1</text>
<text x="407" y="136">2</text>
<text x="410.5" y="134.2">VOUT</text>
<text x="410.5" y="137.8">GND</text>
<text x="201.8" y="139.2">VIN</text>
<text x="407" y="139.5">3</text>
<text x="407" y="143.1">4</text>
<text x="410.5" y="141.3">GND</text>
<text x="197.3" y="144.8">4</text>
<text x="201.8" y="146.2">GND</text>
<text x="407" y="146.6">5</text>
<text x="410.5" y="144.8">VIN</text>
<text x="410.5" y="148.3">VRP</text>
<text x="197.3" y="151.9">5</text>
<text x="201.8" y="153.3">VOUT</text>
<text x="253.1" y="153.3">GND</text>
<text x="262.8" y="151.9">6</text>
<text x="407" y="150.1">6</text>
<text x="410.5" y="151.9">EN</text>
<text x="479.5" y="176.6">1</text>
<text x="499.2" y="176.6">2</text>
<text x="246.5" y="183.6">2</text>
<text x="250" y="185.4">IN</text>
<text x="265.3" y="185.4">OUT</text>
<text x="265.3" y="181.9">OUT</text>
<text x="273.6" y="183.6">7</text>
<text x="273.6" y="180.1">8</text>
<text x="246.5" y="187.1">3</text>
<text x="246.5" y="190.7">4</text>
<text x="250" y="188.9">IN</text>
<text x="265.3" y="188.9">OUT</text>
<text x="273.6" y="190.7">5</text>
<text x="273.6" y="187.1">6</text>
<text x="689.3" y="190.7">4</text>
<text x="698.7" y="190.7">3</text>
<text x="250" y="192.4">EN</text>
<text x="262.1" y="192.4">FAULT</text>
<text x="689.3" y="194.2">2</text>
<text x="692.7" y="192.4">43</text>
<text x="692.7" y="196">21</text>
<text x="698.7" y="194.2">1</text>
<text x="373.5" y="199.5">1</text>
<text x="373.5" y="203">2</text>
<text x="377" y="201.3">IN</text>
<text x="385.5" y="201.3">VBB</text>
<text x="393.5" y="203">7</text>
<text x="393.5" y="199.5">8</text>
<text x="377" y="204.8">ST</text>
<text x="385.5" y="204.8">VBB</text>
<text x="393.5" y="206.6">6</text>
<text x="373.5" y="210.1">4</text>
<text x="377" y="211.8">OUT VBB</text>
<text x="393.5" y="210.1">5</text>
<text x="134.2" y="275.3">5</text>
<text x="124.3" y="280.6">32RX</text>
<text x="125.5" y="277.1">GND</text>
<text x="134.2" y="278.9">4</text>
<text x="124.6" y="284.2">33TX</text>
<text x="126.1" y="287.7">VCC</text>
<text x="134.2" y="285.9">2</text>
<text x="134.2" y="282.4">3</text>
<text x="126.6" y="291.2">SET</text>
<text x="134.2" y="289.5">1</text>
<text x="134.2" y="310.6">4</text>
<text x="125.5" y="312.4">GND</text>
<text x="128.4" y="315.9">RX</text>
<text x="134.2" y="317.7">2</text>
<text x="134.2" y="314.1">3</text>
<text x="126.1" y="323">VCC</text>
<text x="128.6" y="319.4">TX</text>
<text x="134.2" y="321.2">1</text>
<text x="246.5" y="377.6">2</text>
<text x="315.6" y="375.9">VIN</text>
<text x="323" y="374.1">48</text>
<text x="246.5" y="381.2">3</text>
<text x="250" y="379.4">CRX2/CS1/RX1</text>
<text x="250" y="382.9">CTX2/MISO1/TX1</text>
<text x="314.1" y="382.9">3.3V</text>
<text x="323" y="381.2">46</text>
<text x="246.5" y="384.7">4</text>
<text x="246.5" y="388.2">5</text>
<text x="250" y="386.5">OUT2</text>
<text x="250" y="390">LRCLK2</text>
<text x="307.2" y="386.5">CRX1/A9</text>
<text x="307.5" y="390">CTX1/A8</text>
<text x="323" y="388.2">44</text>
<text x="323" y="384.7">45</text>
<text x="246.5" y="391.8">6</text>
<text x="246.5" y="395.3">7</text>
<text x="250" y="393.5">BCLK2</text>
<text x="309.5" y="393.5">RX5/A7</text>
<text x="323" y="395.3">42</text>
<text x="323" y="391.8">43</text>
<text x="246.5" y="398.8">8</text>
<text x="250" y="397.1">IN2</text>
<text x="250" y="400.6">OUT1D</text>
<text x="309.7" y="397.1">TX5/A6</text>
<text x="317.3" y="400.6">A5</text>
<text x="323" y="398.8">41</text>
<text x="244.5" y="405.9">10</text>
<text x="246.5" y="402.3">9</text>
<text x="250" y="404.1">OUT1A/RX2</text>
<text x="250" y="407.6">IN1/TX2</text>
<text x="309.7" y="407.6">TX4/A3</text>
<text x="317.3" y="404.1">A4</text>
<text x="323" y="405.9">39</text>
<text x="323" y="402.3">40</text>
<text x="244.5" y="409.4">11</text>
<text x="244.5" y="412.9">12</text>
<text x="250" y="411.2">OUT1C</text>
<text x="309.5" y="411.2">RX4/A2</text>
<text x="323" y="412.9">37</text>
<text x="323" y="409.4">38</text>
<text x="244.5" y="416.5">13</text>
<text x="244.5" y="420">14</text>
<text x="250" y="414.7">MQSR/CS</text>
<text x="250" y="418.2">CTX1/MOSI</text>
<text x="309.5" y="414.7">RX3/A1</text>
<text x="309.7" y="418.2">TX3/A0</text>
<text x="323" y="420">35</text>
<text x="323" y="416.5">36</text>
<text x="244.5" y="423.5">15</text>
<text x="250" y="421.7">MQSL/MISO</text>
<text x="250" y="425.3">3.3V</text>
<text x="314.9" y="421.7">SCK</text>
<text x="244.5" y="427">16</text>
<text x="244.5" y="430.6">17</text>
<text x="250" y="428.8">SCL2/TX6/A10</text>
<text x="315.3" y="428.8">A17</text>
<text x="323" y="430.6">32</text>
<text x="323" y="427">33</text>
<text x="244.5" y="434.1">18</text>
<text x="244.5" y="437.6">19</text>
<text x="250" y="432.3">SDA2/RX6/A11</text>
<text x="250" y="435.9">MOSI1/A12</text>
<text x="290.8" y="435.9">OUT1A/MISO1/A15</text>
<text x="315.3" y="432.3">A16</text>
<text x="323" y="437.6">30</text>
<text x="323" y="434.1">31</text>
<text x="244.5" y="441.1">20</text>
<text x="250" y="439.4">SCK1/A13</text>
<text x="250" y="442.9">RX7</text>
<text x="299.9" y="439.4">INN/CS1/A14</text>
<text x="317.1" y="442.9">CS</text>
<text x="323" y="441.1">29</text>
<text x="121.6" y="444.3">+</text>
<text x="177.6" y="448.2">10</text>
<text x="195.8" y="448.2">9</text>
<text x="244.5" y="444.7">21</text>
<text x="244.5" y="448.2">22</text>
<text x="250" y="446.4">TX7</text>
<text x="250" y="450">CRX3</text>
<text x="315.3" y="450">TX8</text>
<text x="317.1" y="446.4">CS</text>
<text x="323" y="448.2">27</text>
<text x="323" y="444.7">28</text>
<text x="177.6" y="451.7">11</text>
<text x="195.8" y="451.7">8</text>
<text x="244.5" y="451.7">23</text>
<text x="244.5" y="455.3">24</text>
<text x="250" y="453.5">CTX3</text>
<text x="315.1" y="453.5">RX8</text>
<text x="323" y="455.3">25</text>
<text x="323" y="451.7">26</text>
<text x="177.6" y="458.8">12</text>
<text x="195.8" y="458.8">7</text>
<text x="250" y="457">OUT1B</text>
<text x="310.6" y="457">MCLK2</text>
<text x="177.6" y="465.8">13</text>
<text x="195.8" y="465.8">6</text>
<text x="177.6" y="472.9">14</text>
<text x="195.8" y="472.9">5</text>
<text x="177.6" y="480">15</text>
<text x="195.8" y="480">4</text>
<text x="177.6" y="487">16</text>
<text x="195.8" y="487">3</text>
<text x="177.6" y="494.1">17</text>
<text x="195.8" y="494.1">2</text>
<text x="177.6" y="501.1">18</text>
<text x="195.8" y="501.1">1</text>
<text x="239.5" y="591.1">1</text>
<text x="243" y="592.8">ADDR</text>
<text x="269.5" y="592.8">SCL</text>
<text x="277.1" y="591.1">10</text>
<text x="239.5" y="594.6">2</text>
<text x="243" y="596.4">ALERT/RDY</text>
<text x="268.8" y="596.4">SDA</text>
<text x="277.1" y="594.6">9</text>
<text x="239.5" y="601.7">4</text>
<text x="239.5" y="605.2">5</text>
<text x="243" y="603.4">AIN0</text>
<text x="267.7" y="603.4">AIN3</text>
<text x="277.1" y="605.2">6</text>
<text x="277.1" y="601.7">7</text>
<text x="243" y="607">AIN1</text>
<text x="267.7" y="607">AIN2</text>
<text x="467" y="614">1</text>
<text x="467" y="617.5">2</text>
<text x="470.5" y="615.8">IN</text>
<text x="479" y="615.8">VBB</text>
<text x="487" y="617.5">7</text>
<text x="487" y="614">8</text>
<text x="470.5" y="619.3">ST</text>
<text x="479" y="619.3">VBB</text>
<text x="487" y="621.1">6</text>
<text x="558.7" y="621.1">1</text>
<text x="562.2" y="622.8">1</text>
<text x="467" y="624.6">4</text>
<text x="470.5" y="626.4">OUT VBB</text>
<text x="487" y="624.6">5</text>
<text x="558.7" y="624.6">2</text>
<text x="562.2" y="626.4">2</text>
<text x="50.7" y="640.5">1</text>
<text x="50.7" y="644">2</text>
<text x="50.7" y="647.5">3</text>
<text x="54.2" y="642.2">OUT</text>
<text x="54.2" y="645.8">-IN</text>
<text x="66" y="645.8">OUT</text>
<text x="74.3" y="647.5">6</text>
<text x="74.3" y="644">7</text>
<text x="54.2" y="649.3">+IN</text>
<text x="66.5" y="652.8">+IN</text>
<text x="67.6" y="649.3">-IN</text>
<text x="74.3" y="651.1">5</text>
</g>
<g font-size="3.2">
<text x="246.5" y="180.1">1</text>
<text x="250" y="181.9">GND</text>
<text x="373.5" y="206.6">3</text>
<text x="377" y="208.3">GND VBB</text>
<text x="615.9" y="206.2">-</text>
<text x="620.9" y="204.8">1</text>
<text x="667.1" y="208">-</text>
<text x="672" y="206.6">1</text>
<text x="614.8" y="213.3">+</text>
<text x="620.9" y="211.8">2</text>
<text x="665.9" y="215">+</text>
<text x="672" y="213.6">2</text>
<text x="728.2" y="245.4">1</text>
<text x="728.2" y="248.9">6</text>
<text x="728.2" y="252.4">2</text>
<text x="728.2" y="255.9">7</text>
<text x="744.4" y="252.4">11</text>
<text x="728.2" y="259.5">3</text>
<text x="728.2" y="263">8</text>
<text x="728.2" y="266.5">4</text>
<text x="744.4" y="266.5">10</text>
<text x="728.2" y="273.6">5</text>
<text x="728.2" y="270.1">9</text>
<text x="125.6" y="345.5">-</text>
<text x="130.5" y="344.1">1</text>
<text x="124.4" y="352.6">+</text>
<text x="130.5" y="351.2">2</text>
<text x="774.1" y="356.5">1</text>
<text x="774.1" y="363.5">2</text>
<text x="774.1" y="360">6</text>
<text x="790.2" y="363.5">11</text>
<text x="774.1" y="370.6">3</text>
<text x="774.1" y="367.1">7</text>
<text x="125.6" y="373.8">-</text>
<text x="130.5" y="372.4">1</text>
<text x="246.5" y="374.1">1</text>
<text x="250" y="375.9">GND</text>
<text x="323" y="377.6">47</text>
<text x="774.1" y="377.6">4</text>
<text x="774.1" y="374.1">8</text>
<text x="790.2" y="377.6">10</text>
<text x="124.4" y="380.8">+</text>
<text x="130.5" y="379.4">2</text>
<text x="314.2" y="379.4">GND</text>
<text x="774.1" y="381.2">9</text>
<text x="774.1" y="384.7">5</text>
<text x="123.8" y="403.8">-</text>
<text x="128.8" y="402.3">1</text>
<text x="122.6" y="410.8">+</text>
<text x="128.8" y="409.4">2</text>
<text x="181.4" y="420">2</text>
<text x="187" y="421.4">+</text>
<text x="314.2" y="425.3">GND</text>
<text x="323" y="423.5">34</text>
<text x="181.4" y="427">1</text>
<text x="187" y="428.4">-</text>
<text x="467.2" y="432.3">3</text>
<text x="472.7" y="433.7">S</text>
<text x="467.2" y="439.4">2</text>
<text x="472.7" y="440.8">VCC</text>
<text x="467.2" y="446.4">1</text>
<text x="472.7" y="447.9">GND</text>
<text x="467.2" y="464.1">3</text>
<text x="472.7" y="465.5">S</text>
<text x="467.2" y="471.1">2</text>
<text x="472.7" y="472.5">VCC</text>
<text x="467.2" y="478.2">1</text>
<text x="472.7" y="479.6">GND</text>
<text x="409.2" y="485.2">1</text>
<text x="404.3" y="486.7">-</text>
<text x="403.1" y="493.7">+</text>
<text x="409.2" y="492.3">2</text>
<text x="239.5" y="598.1">3</text>
<text x="243" y="599.9">GND</text>
<text x="467" y="621.1">3</text>
<text x="470.5" y="622.8">GND VBB</text>
<text x="50.7" y="651.1">4</text>
<text x="54.2" y="652.8">V-</text>
<text x="361.3" y="737.5">3</text>
<text x="416" y="737.5">3</text>
<text x="366.9" y="738.9">S</text>
<text x="421.6" y="738.9">S</text>
<text x="361.3" y="744.5">2</text>
<text x="366.9" y="745.9">VCC</text>
<text x="416" y="744.5">2</text>
<text x="421.6" y="745.9">VCC</text>
<text x="361.3" y="751.6">1</text>
<text x="366.9" y="753">GND</text>
<text x="416" y="751.6">1</text>
<text x="421.6" y="753">GND</text>
</g>
<g font-size="3.2" fill="#f00">
<text x="268.6" y="599.9">VDD</text>
<text x="277.1" y="598.1">8</text>
<text x="74.3" y="640.5">8</text>
<text x="68" y="642.2">V+</text>
</g>
</svg>
